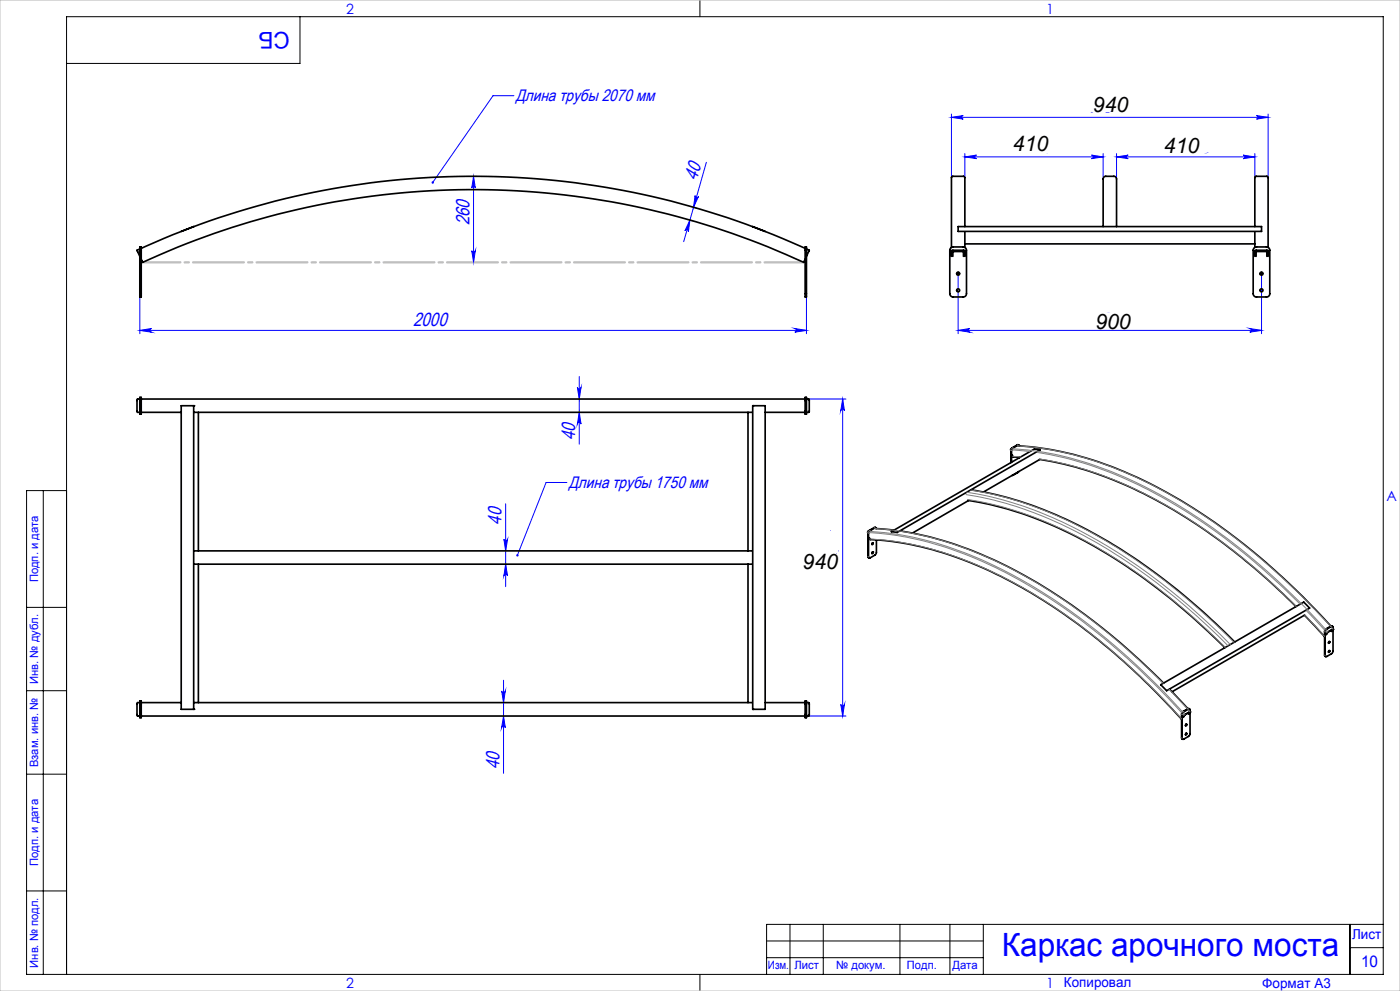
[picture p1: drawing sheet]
<svg xmlns="http://www.w3.org/2000/svg" width="420mm" height="297mm" viewBox="0 0 420 297" stroke-linecap="round" stroke-linejoin="round" font-family="sans-serif">
<g fill="none" stroke="#00f" stroke-width=".3">
<path d="M154.2 28.7h-6.3l-18.1 26M285.4 35.2l3.6-.6a.53 .53 0 0 0-.6 .6 .53 .53 0 0 0 .6 .5zM285.4 34.2v19M285.4 35.2h95M376.9 34.6l3.5 .6-3.5 .5a.53 .53 0 0 0 .5-.5 .53 .53 0 0 0-.5-.6zM380.4 34.2v19M142 52.8h1.1M142.1 52.8v25.8M142.1 52.8l.5 3.5a.53 .53 0 0 0-.5-.5 .53 .53 0 0 0-.6 .5zM208.5 58.6a.53 .53 0 0 0 .4 .6 .53 .53 0 0 0 .7-.3l-1.5 3.2zM211.9 48.6l-4.9 17.4M289.5 47h41.4"/>
<path d="M289.5 46v7.2M289.5 47l3.4-.5a.53 .53 0 0 0-.5 .5 .53 .53 0 0 0 .5 .6zM327.4 46.5l3.5 .5-3.5 .6a.53 .53 0 0 0 .5-.6 .53 .53 0 0 0-.5-.5zM330.9 46v7.6M335 47l3.5-.5a.53 .53 0 0 0-.6 .5 .53 .53 0 0 0 .6 .6zM335 46v7.6M335 47h41.4M373 46.5l3.4 .5-3.4 .6a.53 .53 0 0 0 .5-.6 .53 .53 0 0 0-.5-.5zM376.4 46v7.2M141.5 75.1a.53 .53 0 0 0 .6 .5 .53 .53 0 0 0 .5-.5l-.5 3.5zM207 66l.9 .2M207 66l-1.9 6.4"/>
<path d="M207 66l-.5 3.5a.53 .53 0 0 0-.4-.7 .53 .53 0 0 0-.6 .4zM208.1 62.1l.9 .3M41.9 99h200M41.9 89v11M41.9 99l3.5-.5a.55 .55 0 0 0-.5 .5 .55 .55 0 0 0 .5 .6zM238.4 98.5l3.5 .5-3.5 .6a.55 .55 0 0 0 .6-.6 .55 .55 0 0 0-.6-.5zM241.9 89v11M287.4 99l3.5-.5a.55 .55 0 0 0-.5 .5 .55 .55 0 0 0 .5 .6zM287.4 82.6v17.4M287.4 99h91.1M374.9 98.5l3.6 .5-3.6 .6a.55 .55 0 0 0 .6-.6 .55 .55 0 0 0-.6-.5zM378.5 82.6v17.4"/>
<path d="M173.2 116.1a.55 .55 0 0 0 .6 .5 .55 .55 0 0 0 .5-.5l-.5 3.5zM173.8 112.9v20.2M242.6 119.6h11.2M252.8 119.6l.5 3.5a.55 .55 0 0 0-.5-.5 .55 .55 0 0 0-.6 .5zM252.8 119.6v95M173.8 123.6l.5 3.5a.55 .55 0 0 0-.5-.5 .55 .55 0 0 0-.6 .5zM151.7 151v24.8M170.1 144.6h-6.3l-8.6 21.8M151.2 161.6a.55 .55 0 0 0 .5 .5 .55 .55 0 0 0 .6-.5l-.6 3.5zM151.7 169.1l.6 3.5a.55 .55 0 0 0-.6-.5 .55 .55 0 0 0-.5 .5zM150.5 207.1a.55 .55 0 0 0 .5 .5 .55 .55 0 0 0 .6-.5l-.5 3.5zM151.1 214.6l.5 3.5a.55 .55 0 0 0-.6-.5 .55 .55 0 0 0-.5 .5z"/>
<path d="M151.1 203.9v27.9M242.6 214.6h11.2M252.2 211.1a.55 .55 0 0 0 .6 .5 .55 .55 0 0 0 .5-.5l-.5 3.5z"/>
</g>
<path d="M287.3 82h-.4M287.5 81.8v-.4M287.5 82.2v.3M287.7 82h.3M378.3 82h-.4M378.5 81.8v-.4M378.5 82.2v.3M378.7 82h.3" fill="none" stroke="#000" stroke-width=".3" stroke-dasharray="15.2 1.3 1.3 1.3"/>
<g fill="none" stroke="#000" stroke-width=".3">
<path d="M90 5v14h-70M210 0v5M287.3 82h.2M287.4 81.9v.2M378.4 82h.1M378.5 81.9v.2M13 147v145M20 147h-12v145h407v-287h-395v287M8 182h12M8 207h12M8 232h12M8 267h12"/>
<path d="M237 277v15M247 277v15M270 277v15M285 277v15M295 277v15M405 277v15M415 277h-185v15M210 292v5M230 282h65M230 287h65M405 284h10"/>
</g>
<path d="M0 0h420v297h-420z" fill="none" stroke="#c0c0c0" stroke-width=".3"/>
<path d="M241.1 78.6h-198.7" fill="none" stroke="#c0c0c0" stroke-width=".7" stroke-dasharray="15.2 1.3 1.3 1.3" stroke-dashoffset="3.5"/>
<g fill="#00f">
<path d="M129.6 54.4l-.1 .3 .1 .3 .2-.3-.2 .3a.36 .36 0 0 0 .6-.3 .36 .36 0 0 0-.6-.3zM154.9 166.3l.2 .5 .1-.4-.1 .4a.36 .36 0 0 0 .5-.2 .36 .36 0 0 0-.2-.5 .36 .36 0 0 0-.5 .2z"/>
<path d="M142.1 52.8l.5 3.5a.53 .53 0 0 0-.5-.5 .53 .53 0 0 0-.6 .5zM141.5 75.1a.53 .53 0 0 0 .6 .5 .53 .53 0 0 0 .5-.5l-.5 3.5z"/>
<path d="M374.9 98.5l3.6 .5-3.6 .6a.55 .55 0 0 0 .6-.6 .55 .55 0 0 0-.6-.5zM287.4 99l3.5-.5a.55 .55 0 0 0-.5 .5 .55 .55 0 0 0 .5 .6z"/>
<path d="M41.9 99l3.5-.5a.55 .55 0 0 0-.5 .5 .55 .55 0 0 0 .5 .6zM238.4 98.5l3.5 .5-3.5 .6a.55 .55 0 0 0 .6-.6 .55 .55 0 0 0-.6-.5z"/>
<path d="M285.4 35.2l3.6-.6a.53 .53 0 0 0-.6 .6 .53 .53 0 0 0 .6 .5zM376.9 34.6l3.5 .6-3.5 .5a.53 .53 0 0 0 .5-.5 .53 .53 0 0 0-.5-.6zM335 47l3.5-.5a.53 .53 0 0 0-.6 .5 .53 .53 0 0 0 .6 .6zM373 46.5l3.4 .5-3.4 .6a.53 .53 0 0 0 .5-.6 .53 .53 0 0 0-.5-.5z"/>
<path d="M289.5 47l3.4-.5a.53 .53 0 0 0-.5 .5 .53 .53 0 0 0 .5 .6zM327.4 46.5l3.5 .5-3.5 .6a.53 .53 0 0 0 .5-.6 .53 .53 0 0 0-.5-.5z"/>
<path d="M207 66l-.5 3.5a.53 .53 0 0 0-.4-.7 .53 .53 0 0 0-.6 .4zM208.5 58.6a.53 .53 0 0 0 .4 .6 .53 .53 0 0 0 .7-.3l-1.5 3.2z"/>
<path d="M173.8 123.6l.5 3.5a.55 .55 0 0 0-.5-.5 .55 .55 0 0 0-.6 .5zM173.2 116.1a.55 .55 0 0 0 .6 .5 .55 .55 0 0 0 .5-.5l-.5 3.5zM151.7 169.1l.6 3.5a.55 .55 0 0 0-.6-.5 .55 .55 0 0 0-.5 .5zM151.2 161.6a.55 .55 0 0 0 .5 .5 .55 .55 0 0 0 .6-.5l-.6 3.5z"/>
<path d="M150.5 207.1a.55 .55 0 0 0 .5 .5 .55 .55 0 0 0 .6-.5l-.5 3.5zM151.1 214.6l.5 3.5a.55 .55 0 0 0-.6-.5 .55 .55 0 0 0-.5 .5zM252.8 119.6l.5 3.5a.55 .55 0 0 0-.5-.5 .55 .55 0 0 0-.6 .5zM252.2 211.1a.55 .55 0 0 0 .6 .5 .55 .55 0 0 0 .5-.5l-.5 3.5z"/>
</g>
<g fill="none" stroke="#000" stroke-width=".5">
<path d="M41.9 74.6l-.8 .4 .8 1.8M41.9 74h.5v15h-.5zM42.4 77.7l.4 .9a236.6 236.6 0 0 1 198.3 0l.4-.9M42.4 74.4a240.4 240.4 0 0 1 199.1 0M58.1 67.9l-3.7 1.5M225.8 67.9l3.8 1.5M241.5 74h.4v15h-.4zM241.9 74.6l.9 .4-.9 1.8M285.3 74.3l.7-.3h3a.96 .96 0 0 1 .9 1v13a.96 .96 0 0 1-.9 1h-3a1.02 1.02 0 0 1-1.1-1v-13zM285.4 75.4l.5-.4h3.1l.5 .4M285.4 75.1v1.7M285.9 75.4h.1"/>
<path d="M285.9 75.4h3.1M285.9 75.4v1.4M287.4 67.9h91.1v1.5h-91.1zM289 75.4h.1M289 75.4v1.4M289.5 67.9v-14.7l-.3-.4h-3.5l-.3 .4v21M289.5 69.7v4.5M289.5 75.1v1.7M289.5 73.1h86.9M330.9 67.9v-12.1a3.7 3.7 0 0 1 .4-2.9l2.9-.1a1.43 1.43 0 0 1 .8 1.9v13.2M376.2 74.3l.7-.3h3a.96 .96 0 0 1 1 1v13a.96 .96 0 0 1-1 1h-3a.96 .96 0 0 1-.9-1v-13.2zM376.4 67.9v-14.7l.3-.4h3.5l.2 .4v21"/>
<path d="M376.4 75.4l.5-.4h3.1l.4 .4M376.4 69.7v4.5M376.4 75.1v1.7M380 75.4h.1M380 75.4h-3.2v1.4M380 75.4v1.4M380.4 75.1v1.7M41.9 119.6h-.7l-.1 .3v3.4l.1 .3h.7M41.9 119.1h.5v5h-.5zM42.4 119.6h199.1M241.5 119.1h.4v5h-.4zM241.9 119.6h.7l.2 .2v3.5l-.2 .3h-.7"/>
<path d="M42.4 123.6h12M58.1 121.6h.1M58.1 121.6v91M58.1 121.6h-3.7v91h3.7M58.2 123.6h167.5M59.5 123.6v41.5M224.4 123.6v41.5M225.8 121.6h.1M225.8 121.6v91M225.8 121.6h3.8v91h-3.8M229.6 123.6h11.9M303.5 134.4l-.3 .3 .1 .4"/>
<path d="M303.7 136.4l.3 .5 2 .2M305.5 133.6a105 105 0 0 1 46 14.8 197.1 197.1 0 0 1 47.8 39.2M305.7 133.4l-.4-.1-1.6 .9-.3 .4-.1 4M305.8 133.6l-.4-.2-1.9 1.3v3.8M305.8 137.1v.1M312.1 134.8l-42.9 24.8M312.1 134.8h.1M312.1 134.8l-1.8-.2-42.9 24.7 1.8 .3M260.6 159.1l-.3 .4 .1 .3M262.6 158.4l5.6 .5M262.8 158.2l-.4-.2-1.6 1-.4 .6v7.3l.3 .3M262.9 158.4l-.4-.3-1.7 1.1-.2 .5v7.3l.2 .2 1.7-.8 .4-.5v-4.1"/>
<path d="M269.2 159.6h.1M270 159.1a119.9 119.9 0 0 1 47.7 19.6 196.5 196.5 0 0 1 31.4 26M273.7 159.8l16.8-9.8a119.3 119.3 0 0 1 49 20.8 197.7 197.7 0 0 1 28 23.3M291.4 146.8a120.6 120.6 0 0 1 47.7 19.7 197.3 197.3 0 0 1 31.3 25.9M295 147.5l16.9-9.8a119.4 119.4 0 0 1 47.9 20 197 197 0 0 1 29 24.1M305.6 141.3l-2 1.2M58.4 165.1h167.1M58.4 169.1h167.1M59.5 169.1v41.5M224.4 169.1v41.5M260.8 161.1l.2 .5a100.8 100.8 0 0 1 43 13.1 190.5 190.5 0 0 1 50.5 40.9M261.7 162.8a.23 .23 0 0 1 .2 .1 .23 .23 0 0 1 0 .3 .23 .23 0 0 1-.4 0z"/>
<path d="M261.8 162.7l-.3 .4M261.8 165.4h.1M261.8 165.4l-.3 .4M397.4 190.8l-6.1-6.4-39.7 22.9M398.7 195a.24 .24 0 0 1 .2 .3 .24 .24 0 0 1-.4 .1zM398.7 192.3l-.2 .4M398.7 195h.1M398.8 195l-.3 .4M399.3 187.6l-1.5 .9-.4 .7v7.3l.3 .3M399.3 187.6l.5 .1M399.6 188.1l.4 .4M399.7 189.2l.3-.7-1.7 1-.5 .7"/>
<path d="M399.8 188.7l-1.5 .8-.3 .6M399.8 188.7h.1M399.8 188.7l-.3 .6M399.9 188.4l-.1-.6-.3-.1-1.6 .9-.3 .6-.1 7.3 .3 .3 1.7-.9 .4-.7v-6.5M41.9 210.6h-.6l-.2 .3v3.4l.1 .3h.7M41.9 210.1h.5v5h-.5zM42.4 210.6h12M42.4 214.6h199.1M58.1 212.6h.1M58.2 210.6h167.5M225.8 212.6h.1M229.6 210.6h11.9"/>
<path d="M241.5 210.1h.4v5h-.4zM241.9 210.6h.7l.2 .3v3.4l-.2 .3h-.7M348.2 205.2h.1M348.2 205.2l42.9-24.8 1.8 1.8-42.9 24.8zM350.9 206.5l5.5 5.9M355.4 214.3h.1M355.4 214.3l-.3 .6M355.8 219.8a.24 .24 0 0 1 .2 .3 .24 .24 0 0 1-.4 .1zM355.8 217l.1 .1M355.8 219.7l.1 .1M355.9 217.1l-.3 .3M355.9 219.8l-.3 .4"/>
<path d="M356.4 212.4l-1.5 .8-.4 .7v7.3l.3 .3M356.4 212.4l.5 .1M356.7 212.8l.4 .5M356.8 213.9l.3-.6-1.7 .9-.5 .8M356.9 213.4h.1M356.9 213.4l-.3 .6M356.9 213.4l-1.5 .9M357 213.1l-.1-.6h-.3l-1.6 .9-.3 .5-.1 7.3 .3 .4 1.7-.9 .4-.7v-6.5"/>
<circle cx="287.4" cy="87" r=".45"/>
<circle cx="287.4" cy="82" r=".46"/>
<circle cx="378.4" cy="87" r=".45"/>
<circle cx="378.5" cy="82" r=".46"/>
<circle cx="261.8" cy="165.7" r=".26"/>
<circle cx="398.8" cy="192.6" r=".26"/>
<circle cx="355.9" cy="217.3" r=".26"/>
</g>
<g fill="none" stroke="#808080" stroke-width=".3">
<path d="M303.2 134.9h.1M303.3 135l.2 .1M303.3 134.5h.1M303.7 134.9l5.3 .4M303.7 134.2l.3 .1M303.8 136.8l2.4 .1M303.9 134.5a105.1 105.1 0 0 1 46.3 15 198 198 0 0 1 47.5 39.1M305.2 133.3l.2 .2M305.4 133.7a105 105 0 0 1 44.9 14.1 196.5 196.5 0 0 1 48.9 39.9M311.2 135.6a118.3 118.3 0 0 1 45.7 18.3 198.1 198.1 0 0 1 33.1 27.2M311.7 137.5a115.9 115.9 0 0 1 45.1 18.1 194.6 194.6 0 0 1 32.1 26.1M260.3 159.6h.1"/>
<path d="M260.4 159.7l.2 .1M260.4 159.2h.1M260.8 159.6a104.2 104.2 0 0 1 44.9 14.2 196.1 196.1 0 0 1 48.9 39.9M260.8 158.9l.3 .1M261 159.3a105.1 105.1 0 0 1 46.3 14.9 198 198 0 0 1 47.5 39.2M262.3 158.1l.2 .1M262.5 158.4a106.3 106.3 0 0 1 47.6 15.8 189 189 0 0 1 38.9 30.6M289.8 148.2a118.5 118.5 0 0 1 46.3 18.8 195.4 195.4 0 0 1 32.3 26.6M290.1 147.5a117.5 117.5 0 0 1 45 17.9 199.3 199.3 0 0 1 34 27.8M290.2 149.7a118.4 118.4 0 0 1 47.2 19.4 200.8 200.8 0 0 1 30.2 25M291.2 146.9a119.3 119.3 0 0 1 47.8 19.7 199.9 199.9 0 0 1 31.2 25.9M260.4 166.8l.2 .1"/>
<path d="M260.9 161.5a105.3 105.3 0 0 1 47.5 15.6 195.9 195.9 0 0 1 46.1 38.4M391.3 184.3l6.1 6.4M391.9 183l5.6 5.9M397.4 189.3l.1 .1M397.4 196.4l.1 .1M397.8 189.3l.3 .3M397.8 188.5l.2 .1M398 188.9l.4 .5M399.3 187.6l.2 .1M399.5 188.1l.4 .4M350.7 206.6l5.6 5.9M354.5 214.1l.1 .1"/>
<path d="M354.9 214.1l.3 .3M354.9 213.2l.2 .1M355.1 213.7l.4 .4M356.4 212.4l.2 .1M356.6 212.8l.4 .5M354.5 221.1l.1 .1"/>
</g>
<path d="M331.9 94.7h3.6h-2.1l-3.5 .7h-1.6h9.5l.9 .3 .3 .6v.8l-.9-.7-1.1-.3h-5.6a3.3 3.3 0 0 0-2.6 .6l6.6 .1 2.4-.5-5.9 .9a7.6 7.6 0 0 1 4.8-1.4l.5-.2-.7-.2-5.6-.2 .6-.2h3.8h-3.3l-.1-.2 .6-.2a11.1 11.1 0 0 1 4.4-.6h-5.9l-.9 .1 3 .5 4.7 .2-.2 .2a12.4 12.4 0 0 1-5.7 .7l1.7 .7h3.6l.5 .3a1.17 1.17 0 0 1-1.4 .8h-4.1l1.7-.4h2.9" fill="none" stroke="#fff" stroke-width=".7"/>
<path d="M337.2 93.6l1.8 .6 .3 .6-.5 .3h-4.1a1.3 1.3 0 0 0-1.3 .8v1.3l-.3 .4-1.6-.5-.1-.2 .4-.2 4.2-.1 1.9-1.1a1.47 1.47 0 0 0 1.4-1.2h-.7l-.9 .4h1.8l.4-.4-.4-.2a9.1 9.1 0 0 0-5.1 .7 7.2 7.2 0 0 0-2 3.2 1.85 1.85 0 0 1-1.8-.5l.5-.4a4.1 4.1 0 0 0 2.8-1l2.6-.4a1.15 1.15 0 0 0 1.3-.5 1.4 1.4 0 0 1 .8-1.3 1.71 1.71 0 0 1-.9 1.4h-.4l-.2-.4 .4-.5 1.5-.3" fill="none" stroke="#fff" stroke-width=".69"/>
<path d="M333.8 29.9a2.45 2.45 0 0 1-3.2 2.8l-2 .3h4.1l.6-.2v-3l-.2-.1-.6 .4-.6 .8a11.3 11.3 0 0 1-5.3 2.2l-.2 .3 .2 .3 .8 .4h6l1.4-.3 .2-.2-.1-.3-.6-.3h-7.7l-.4-.2 .8-.5 3.9-.1a2.98 2.98 0 0 0 2.7-1.3l-.4-.3a6.6 6.6 0 0 0-4.6 .8v.2a3.4 3.4 0 0 0 3.3-.3 .98 .98 0 0 0 .5-.9 .98 .98 0 0 0-.6-.9 4.6 4.6 0 0 0-4.6 1.7l-.1 .6a.95 .95 0 0 0 .6 .9 .95 .95 0 0 0 1.1-.4 1.32 1.32 0 0 0 1-1.7 1.32 1.32 0 0 0-1.9-.7 1.2 1.2 0 0 0-1.2 1v1.6l.3 .4 5.7 .1-3.2 .7 1.8-.6-3.5-.1h4.2l.7-.1-.9-.2a2.96 2.96 0 0 1-2.7-.6l.6-.1-.9 .1 1.1 .2-1.1-.1 4.6-.6-4.7 .2a3.7 3.7 0 0 0 4-1.1l.3-.5-.4-.6a6.4 6.4 0 0 0-4.4 1.7l.2 .8a1.44 1.44 0 0 0 1.9-.6l.5-.6v-.4l-.1 .2a1.86 1.86 0 0 0 .6 2.2 1.35 1.35 0 0 0 1.5-.2 1.35 1.35 0 0 0 .3-1.5l-.2 .1-.5 1.3 1.1-1.9a.73 .73 0 0 1 .4 1.1l-1.3 .5-3.3 .7 4.8-.7-7.3 .4 4.2-.4h-3.3l-.5-.1 2.8-.2-.8-.2 .4-.2a1.35 1.35 0 0 0 1.4-1.1l-1.1-.3h1.7l-1.5 .2 1.5 .2-.6 .2a.69 .69 0 0 0-.1 1.1l.3-.4-.4-.2-.8 .1-.4 .3h.5l1.3-1.3a2.32 2.32 0 0 0-2.6 1l.2 .2h14.5h-17.4h5.5h-3.1h1.9l.7-.2-.7-.4-3-.3 3.5-.1h-3.8M249 158.3l-.3 .9v5.8l-.3-2.4a5 5 0 0 0-1.2-3.4 10.3 10.3 0 0 0 .3 5.1l.1-.7v-6l.7 7.1v-3.8l.3-1.7a11.1 11.1 0 0 1 .4 5.7l.2-5.4 .4 6 .1-4.8 .4 1.9v-4.9l1.1 7.1v-5.3l.2 2.7a2.62 2.62 0 0 1 0 2.4l-.9-3.2v4.1v-5.7v7.5a4.8 4.8 0 0 1-.6-3l-.2-8.3v6.5l-.2 1.7-1.3-6-.2 4.6 .1-5.3 .2-.7 .1 .1a2.59 2.59 0 0 0 2.6 2.2 1.59 1.59 0 0 1-.3 2.7l-.9 1.9a1.06 1.06 0 0 0 .9 1.6l-1.7-1.2 2.2 1.2 .2 .9a1.43 1.43 0 0 1-2.1-1.2l-.5-.4 .1 1.1-.2-1.7-.1 .7-1.4-.7 .8 1.7 1 1.1-.1-4a1.7 1.7 0 0 1 1.2 1.9v-.3l.4 1.3a2.69 2.69 0 0 1-3-.8l1 .8" fill="none" stroke="#fff" stroke-width=".71"/>
<path d="M311.5 44.2h-2l-.3 .3a1.21 1.21 0 0 0 1.5-.9l.2-.2a5.1 5.1 0 0 1 4-1.9l.3 .1a.56 .56 0 0 1 .3 .9 1.51 1.51 0 0 1-1.9-.1h-.7a.89 .89 0 0 0-.8 .9 .89 .89 0 0 0 .8 .9l2.3 .3h-3.2l.5-.3h1.8l.6 .3M353.9 42.8h4l2.6-.5a1.2 1.2 0 0 1 1.7 .3l-.6 .7-.9 .5h-4.9l-.3 .2 .3 .2h5.9l1.1-.4 .8-.9-.5 .9a10 10 0 0 1-5.9 .8l-.3 .4 .6 .3 2.3-.2" fill="none" stroke="#fff" stroke-width="2.8"/>
<text font-size="9.6" fill="#00f" x="300.6" y="286.4">Каркас арочного моста</text>
<text font-size="6.9" fill="#00f" x="86.9" y="9.4" transform="rotate(-180 86.9 9.4)">СБ</text>
<g font-size="6.3">
<text x="327.9" y="33.5">940</text>
<text x="303.9" y="45.4">410</text>
<text x="349.2" y="45.7">410</text>
<text x="328.6" y="98.7">900</text>
<text x="240.8" y="170.4">940</text>
</g>
<g font-size="5.7" fill="#00f">
<text x="326" y="33.9">950</text>
<text x="308.2" y="45.8">415</text>
<text x="355.6" y="45.8">415</text>
<text x="209" y="54.3" transform="rotate(-74 209 54.3)">40</text>
<text x="140.8" y="67.5" transform="rotate(-90 140.8 67.5)">260</text>
<text x="124" y="97.8">2000</text>
<text x="330.4" y="97.8">910</text>
<text x="172.6" y="131.9" transform="rotate(-90 172.6 131.9)">40</text>
<text x="150.5" y="157.2" transform="rotate(-90 150.5 157.2)">40</text>
<text x="251.6" y="166.5" transform="rotate(-90 251.6 166.5)">950</text>
<text x="149.8" y="230.5" transform="rotate(-90 149.8 230.5)">40</text>
</g>
<g font-size="5" fill="#00f">
<text x="154.7" y="30.3">Длина трубы 2070 мм</text>
<text x="170.6" y="146.2">Длина трубы 1750 мм</text>
</g>
<text font-size="4.8" fill="#00f" x="408.3" y="289.7">10</text>
<g font-size="4.2" fill="#00f">
<text x="103.8" y="4.2">2</text>
<text x="313.8" y="4.2">1</text>
<text x="415.9" y="150.2">A</text>
<text x="103.8" y="296.2">2</text>
<text x="313.8" y="296.2">1</text>
</g>
<g font-size="4.1" fill="#00f">
<text x="405.6" y="281.5">Лист</text>
<text x="319.2" y="295.9">Копировал</text>
<text x="378.7" y="296">Формат А3</text>
</g>
<g font-size="3.4" fill="#00f">
<text x="11.4" y="174.5" transform="rotate(-90 11.4 174.5)">Подп. и дата</text>
<text x="11.4" y="205" transform="rotate(-90 11.4 205)">Инв. № дубл.</text>
<text x="11.4" y="229.9" transform="rotate(-90 11.4 229.9)">Взам. инв. №</text>
<text x="11.4" y="259.5" transform="rotate(-90 11.4 259.5)">Подп. и дата</text>
<text x="11.4" y="290" transform="rotate(-90 11.4 290)">Инв. № подл.</text>
<text x="230.4" y="290.4">Изм.</text>
<text x="238.3" y="290.4">Лист</text>
<text x="250.9" y="290.4">№ докум.</text>
<text x="272.1" y="290.4">Подп.</text>
<text x="285.7" y="290.5">Дата</text>
</g>
</svg>
